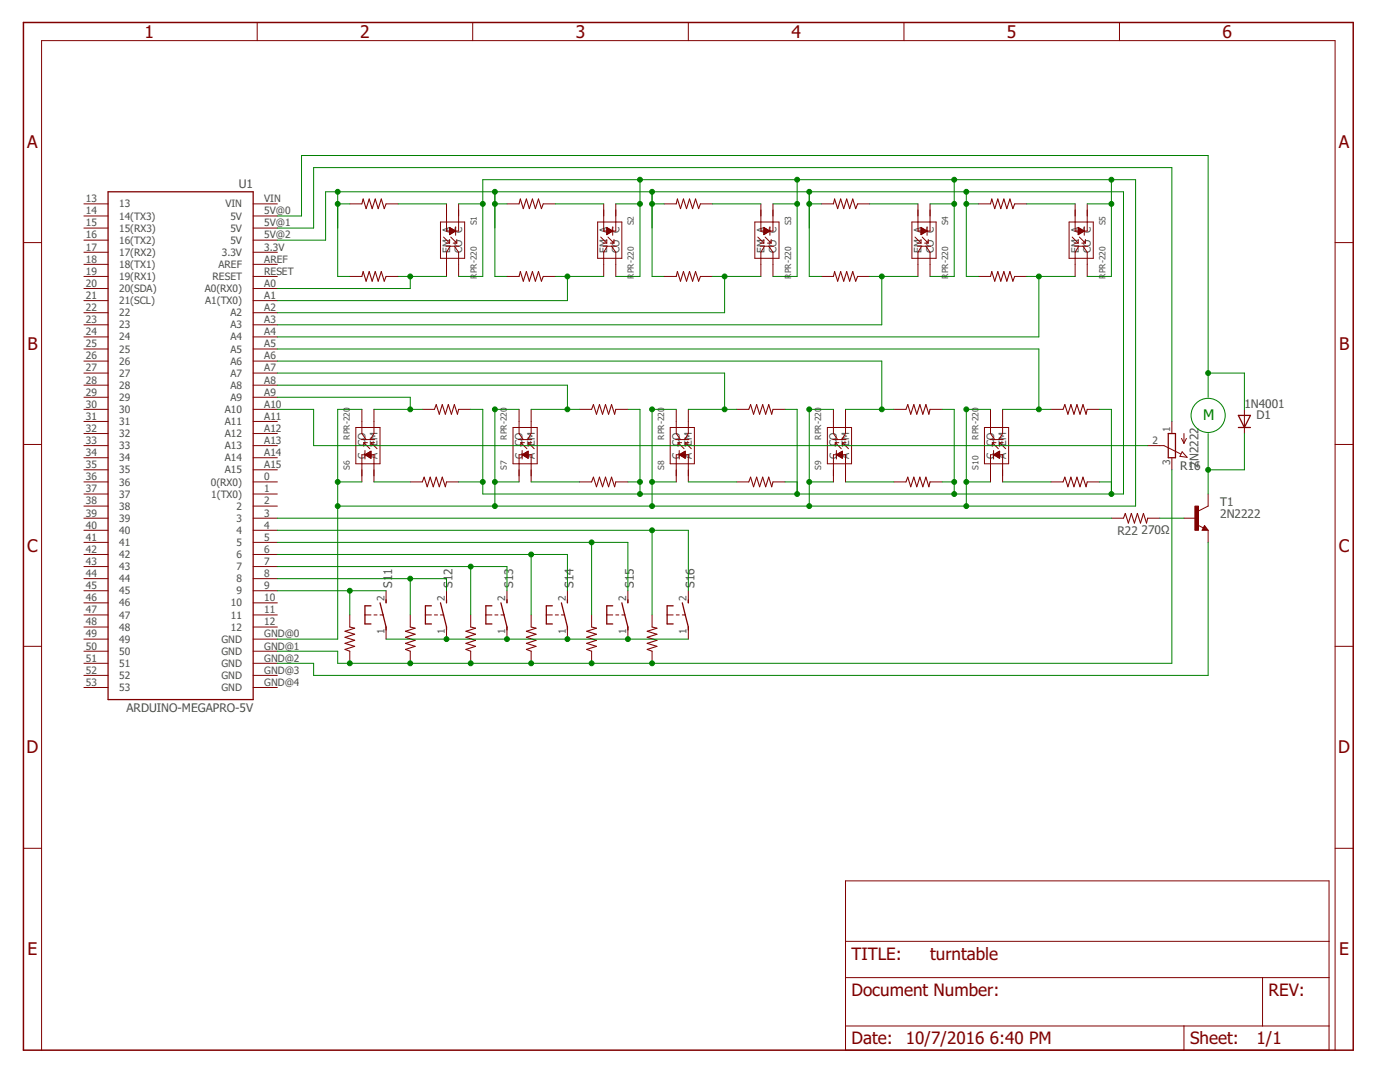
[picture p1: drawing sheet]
<svg xmlns="http://www.w3.org/2000/svg" width="279mm" height="216mm" viewBox="0 0 279 216" stroke-linecap="round" stroke-linejoin="round" font-family="sans-serif">
<path d="M4.7 4.5h265.4v205h-265.4z" fill="none" stroke="#800000" stroke-width=".3"/>
<g fill="none" stroke="#800000" stroke-width=".2">
<path d="M51.3 4.5v3.6M94.3 4.5v3.6M137.4 4.5v3.6M180.4 4.5v3.6M223.4 4.5v3.6M4.7 48.4h3.6M16.7 43.1h4.9M16.7 55.2h4.9M16.7 45.5h4.9M16.7 57.6h4.9M16.7 60h4.9M16.7 47.9h4.9"/>
<path d="M16.7 50.3h4.9M16.7 52.7h4.9M16.7 40.7h4.9M50.5 43.1h4.9M50.5 55.2h4.9M50.5 45.5h4.9M50.5 57.6h4.9M50.5 60h4.9M50.5 47.9h4.9M50.5 50.3h4.9M50.5 52.7h4.9M50.5 40.7h4.9"/>
<path d="M69.8 55.2h2.4M69.8 40.7h2.4M77 55.2h2.5M77 40.7h2.5M87.9 44.3h4.8v7.2h-4.8zM88.5 47.3l1.2 1.2M89 49.1h2.7M89 48.5h.7M89.1 40.7v5.4h2.4v-5.4M89.7 46.8h.1M89.7 46.7h.2M89.7 46.6h.4"/>
<path d="M89.7 46.5h.6M89.7 46.4h.8M89.7 46.3h1M89.7 46.1h1.1M89.7 46h1.1M89.7 45.9h.9M89.7 45.8h.7M89.7 45.7h.6M89.7 45.6h.4M89.7 45.5h.2M89.7 45.4l1.2 .7-1.2 .7zM89.7 47.8v.7"/>
<path d="M89.8 49.1l-.7 1.2v4.9M90 47.3l1.2 1.2M90.4 48.5h.8M90.7 49.1l.8 1.2v4.9M90.9 45.3v1.6M91.2 47.8v.7M101.2 55.2h2.4M101.2 40.7h2.4M108.4 55.2h2.4M108.4 40.7h2.4M119.3 44.3h4.8v7.2h-4.8zM119.9 47.3l1.2 1.2"/>
<path d="M120.4 49.1h2.6M120.4 48.5h.7M120.5 40.7v5.4h2.4v-5.4M121.1 46.8h.1M121.1 46.7h.2M121.1 46.6h.4M121.1 46.5h.5M121.1 46.4h.7M121.1 46.3h.9M121.1 46.1h1.1M121.1 46h1.1M121.1 45.9h.9"/>
<path d="M121.1 45.8h.7M121.1 45.7h.5M121.1 45.6h.3M121.1 45.5h.1M121.1 45.4l1.2 .7-1.2 .7zM121.1 47.8v.7M121.2 49.1l-.7 1.2v4.9M121.3 47.3l1.2 1.2M121.8 48.5h.7M122 49.1l.9 1.2v4.9M122.3 45.3v1.6M122.5 47.8v.7"/>
<path d="M132.5 55.2h2.5M132.5 40.7h2.5M139.8 55.2h2.4M139.8 40.7h2.4M150.6 44.3h4.9v7.2h-4.9zM151.2 47.3l1.2 1.2M151.7 49.1h2.7M151.7 48.5h.7M151.8 40.7v5.4h2.5v-5.4M152.4 46.8h.1M152.4 46.7h.2M152.4 46.6h.4"/>
<path d="M152.4 46.5h.6M152.4 46.4h.8M152.4 46.3h1M152.4 46.1h1.2M152.4 46h1.1M152.4 45.9h1M152.4 45.8h.8M152.4 45.7h.6M152.4 45.6h.4M152.4 45.5h.2M152.4 45.4l1.2 .7-1.2 .7zM152.4 47.8v.7"/>
<path d="M152.6 49.1l-.8 1.2v4.9M152.7 47.3l1.2 1.2M153.2 48.5h.7M153.4 49.1l.9 1.2v4.9M153.6 45.3v1.6M153.9 47.8v.7M163.9 55.2h2.4M163.9 40.7h2.4M171.2 55.2h2.4M171.2 40.7h2.4M182 44.3h4.8v7.2h-4.8zM182.6 47.3l1.2 1.2"/>
<path d="M183.1 49.1h2.6M183.1 48.5h.7M183.2 40.7v5.4h2.4v-5.4M183.8 46.8h.1M183.8 46.7h.2M183.8 46.6h.4M183.8 46.5h.6M183.8 46.4h.8M183.8 46.3h1M183.8 46.1h1.1M183.8 46h1.1M183.8 45.9h.9"/>
<path d="M183.8 45.8h.7M183.8 45.7h.5M183.8 45.6h.3M183.8 45.5h.2M183.8 45.4l1.2 .7-1.2 .7zM183.8 47.8v.7M183.9 49.1l-.7 1.2v4.9M184 47.3l1.3 1.2M184.5 48.5h.8M184.8 49.1l.8 1.2v4.9M185 45.3v1.6M185.3 47.8v.7"/>
<path d="M195.3 55.2h2.4M195.3 40.7h2.4M202.5 55.2h2.4M202.5 40.7h2.4M213.4 44.3h4.8v7.2h-4.8zM214 47.3l1.2 1.2M214.5 49.1h2.6M214.5 48.5h.7M214.6 40.7v5.4h2.4v-5.4M215.2 45.4l1.2 .7-1.2 .7zM215.2 47.8v.7M215.2 46.8h.1"/>
<path d="M215.2 46.7h.2M215.2 46.6h.4M215.2 46.5h.5M215.2 46.4h.7M215.2 46.3h.9M215.2 46.1h1.1M215.2 46h1.1M215.2 45.9h.9M215.2 45.8h.7M215.2 45.7h.5M215.2 45.6h.3M215.2 45.5h.1"/>
<path d="M215.3 49.1l-.7 1.2v4.9M215.4 47.3l1.2 1.2M215.9 48.5h.7M216.1 49.1l.9 1.2v4.9M216.4 45.3v1.6M216.6 47.8v.7M266.4 48.4h3.7M16.7 62.4h4.9M16.7 64.8h4.9M16.7 67.2h4.9M16.7 69.6h4.9M16.7 72.1h4.9"/>
<path d="M16.7 74.4h4.9M16.7 76.9h4.9M16.7 79.3h4.9M50.5 62.4h4.9M50.5 64.8h4.9M50.5 67.2h4.9M50.5 69.6h4.9M50.5 72.1h4.9M50.5 74.4h4.9M50.5 76.9h4.9M50.5 79.3h4.9M4.7 88.7h3.6"/>
<path d="M16.7 81.7h4.9M16.7 84.1h4.9M16.7 86.5h4.9M16.7 88.9h4.9M16.7 91.3h4.9M16.7 93.7h4.9M16.7 98.6h4.9M16.7 96.2h4.9M50.5 81.7h4.9M50.5 84.1h4.9M50.5 86.5h4.9M50.5 88.9h4.9"/>
<path d="M50.5 91.3h4.9M50.5 93.7h4.9M50.5 98.6h4.9M50.5 96.2h4.9M71 85.3h4.8v7.2h-4.8zM72.1 87.7h2.7M72.2 96.2v-5.5h2.4v5.5M72.2 81.7v4.8l.9 1.2M72.6 88.3l1.2 1.2M72.6 88.3v.7M72.6 88.3h.7M72.8 89.9v1.7"/>
<path d="M72.8 90.7l1.2-.7v1.5zM72.9 90.8h1.1M72.9 90.7h1.1M73.1 90.9h.9M73.1 90.6h.9M73.3 91h.7M73.3 90.4h.7M73.5 91.1h.5M73.5 90.3h.5M73.7 91.2h.3M73.7 90.2h.3M73.9 91.4h.1"/>
<path d="M73.9 90.1h.1M74 88.3v.7M74 88.3h.8M74 88.3l1.2 1.2M74.6 81.7v4.8l-.7 1.2M81.9 96.2h2.4M84.3 81.7h2.4M89.1 96.2h2.4M91.5 81.7h2.4M102.4 85.3h4.8v7.2h-4.8zM103.5 87.7h2.6M103.6 96.2v-5.5h2.4v5.5"/>
<path d="M103.6 81.7v4.8l.8 1.2M103.9 88.3h.8M103.9 88.3l1.3 1.2M103.9 88.3v.7M104.2 89.9v1.7M104.2 90.7l1.2-.7v1.5zM104.3 90.8h1.1M104.3 90.7h1.1M104.5 90.9h.9M104.5 90.6h.9M104.6 91h.8M104.7 90.4h.7"/>
<path d="M104.8 91.1h.6M104.9 90.3h.5M105 91.2h.4M105.1 90.2h.3M105.2 91.4h.2M105.2 90.1h.2M105.4 88.3h.7M105.4 88.3v.7M105.4 88.3l1.2 1.2M106 81.7v4.8l-.7 1.2M115.7 81.7h2.4M115.7 96.2h2.4"/>
<path d="M122.9 81.7h2.4M122.9 96.2h2.4M133.8 85.3h4.8v7.2h-4.8zM134.8 87.7h2.7M135 96.2v-5.5h2.4v5.5M135 81.7v4.8l.8 1.2M135.3 88.3h.7M135.3 88.3l1.2 1.2M135.3 88.3v.7M135.6 89.9v1.7M135.6 90.7l1.2-.7v1.5zM135.6 90.8h1.2"/>
<path d="M135.7 90.7h1.1M135.8 90.9h1M135.8 90.6h1M136 91h.8M136 90.4h.8M136.2 91.1h.6M136.2 90.3h.6M136.4 91.2h.4M136.4 90.2h.4M136.6 91.4h.2M136.6 90.1h.2M136.8 88.3h.7"/>
<path d="M136.8 88.3v.7M136.8 88.3l1.2 1.2M137.4 81.7v4.8l-.7 1.2M147 81.7h2.4M147 96.2h2.4M154.3 81.7h2.4M154.3 96.2h2.4M165.1 85.3h4.8v7.2h-4.8zM166.2 87.7h2.6M166.3 96.2v-5.5h2.4v5.5M166.3 81.7v4.8l.9 1.2M166.7 88.3h.7"/>
<path d="M166.7 88.3l1.2 1.2M166.7 88.3v.7M166.9 89.9v1.7M166.9 90.7l1.2-.7v1.5zM167 90.8h1.1M167 90.7h1.1M167.2 90.9h.9M167.2 90.6h.9M167.4 91h.7M167.4 90.4h.7M167.6 91.1h.5M167.6 90.3h.5"/>
<path d="M167.8 91.2h.3M167.8 90.2h.3M168 91.4h.1M168 90.1h.1M168.1 88.3h.7M168.1 88.3v.7M168.1 88.3l1.2 1.2M168.7 81.7v4.8l-.7 1.2M178.4 81.7h2.4M178.4 96.2h2.4M185.6 81.7h2.4M185.6 96.2h2.4"/>
<path d="M196.5 85.3h4.8v7.2h-4.8zM197.6 87.7h2.6M197.7 96.2v-5.5h2.4v5.5M197.7 81.7v4.8l.8 1.2M198 88.3h.8M198 88.3l1.2 1.2M198 88.3v.7M198.3 89.9v1.7M198.3 90.7l1.2-.7v1.5zM198.4 90.8h1.1M198.4 90.7h1.1M198.6 90.9h.9"/>
<path d="M198.6 90.6h.9M198.8 91h.7M198.8 90.4h.7M198.9 91.1h.6M199 90.3h.5M199.1 91.2h.4M199.1 90.2h.4M199.3 91.4h.2M199.3 90.1h.2M199.5 88.3h.7M199.5 88.3v.7M199.5 88.3l1.2 1.2"/>
<path d="M200.1 81.7v4.8l-.7 1.2M209.7 81.7h2.5M209.7 96.2h2.5M217 81.7h2.4M217 96.2h2.4M229 88.9h3.3l3.3 1.7M233.9 84.1v2.4M233.9 91.3v2.4M235.8 87.5l.5 1M235.9 90.1l1 1.1-1.4-.1zM236.3 86.5v2M236.8 87.5l-.5 1"/>
<path d="M241.1 98.6v2.4l-1.9 1M248.3 81.7v4.8M266.4 88.7h3.7M16.7 101h4.9M16.7 103.4h4.9M16.7 105.8h4.9M16.7 108.2h4.9M16.7 110.6h4.9M16.7 113.1h4.9M16.7 115.5h4.9M16.7 117.9h4.9M50.5 101h4.9"/>
<path d="M50.5 103.4h4.9M50.5 105.8h4.9M50.5 108.2h4.9M50.5 110.6h4.9M50.5 113.1h4.9M50.5 115.5h4.9M50.5 117.9h4.9M77 117.9v2.4M89.1 117.9v2.4M101.2 117.9v2.4M113.2 117.9v2.4M125.3 117.9v2.4"/>
<path d="M137.4 117.9v2.4M221.8 103.4h2.4M229 103.4h2.5M236.3 103.4h2.4M239 104.8l1.2 .5M240.4 104.9l.7 .9h-1.2zM241.1 105.8v2.4M4.7 129h3.6M16.7 120.3h4.9M16.7 137.2h4.9M16.7 122.7h4.9M16.7 125.1h4.9"/>
<path d="M16.7 127.5h4.9M16.7 129.9h4.9M16.7 132.4h4.9M16.7 134.8h4.9M50.5 120.3h4.9M50.5 137.2h4.9M50.5 122.7h4.9M50.5 125.1h4.9M50.5 127.5h4.9M50.5 129.9h4.9M50.5 132.4h4.9M50.5 134.8h4.9"/>
<path d="M69.8 122.7v2.4M69.8 129.9v2.5M72.8 122.7h1.2M74.6 122.7h.6M75.8 122.7h.7M77 125.1v2.4M81.9 122.7v2.4M81.9 129.9v2.5M84.9 122.7h1.2M86.7 122.7h.6M87.9 122.7h.6M89.1 125.1v2.4"/>
<path d="M93.9 122.7v2.4M93.9 129.9v2.5M97 122.7h1.2M98.8 122.7h.6M100 122.7h.6M101.2 125.1v2.4M106 122.7v2.4M106 129.9v2.5M109 122.7h1.2M110.8 122.7h.6M112 122.7h.6M113.2 125.1v2.4"/>
<path d="M118.1 122.7v2.4M118.1 129.9v2.5M121.1 122.7h1.2M122.9 122.7h.6M124.1 122.7h.6M125.3 125.1v2.4M130.1 122.7v2.4M130.1 129.9v2.5M133.1 122.7h1.2M135 122.7h.6M136.2 122.7h.6M137.4 125.1v2.4"/>
<path d="M266.4 129h3.7M4.7 169.3h3.6M168.7 175.8h96.5v33.7h-96.5zM266.4 169.3h3.7M168.7 195.1h96.5M168.7 187.8h96.5M252 195.1v9.6M8.3 209.5v-201.4h258.1v201.4M168.7 204.7h96.5M236.3 204.7v4.8"/>
</g>
<g fill="none" stroke="#800000" stroke-width=".25">
<path d="M21.6 38.3h28.9v101.3h-28.9zM233.2 86.5h1.4v4.8h-1.4zM247.1 82.9h2.5l-1.3 2.4zM247.1 85.3h2.5M77 119.7v.6M89.1 119.7v.6M101.2 119.7v.6M113.2 119.7v.6M125.3 119.7v.6M137.4 119.7v.6M240.4 105.3l.1 .3h-.4l.3-.5 .5 .6h-.8M74 120.9h-1.2v3.6h1.2"/>
<path d="M75.8 120.3l1.2 4.8v.6M86.1 120.9h-1.2v3.6h1.2M87.9 120.3l1.2 4.8v.6M98.2 120.9h-1.2v3.6h1.2M100 120.3l1.2 4.8v.6M110.2 120.9h-1.2v3.6h1.2M112 120.3l1.2 4.8v.6M122.3 120.9h-1.2v3.6h1.2M124.1 120.3l1.2 4.8v.6M134.3 120.9h-1.2v3.6h1.2M136.2 120.3l1.2 4.8v.6"/>
</g>
<g fill="none" stroke="#800000" stroke-width=".21">
<path d="M72.2 55.2l.3-1 .6 1.9 .6-1.9 .6 1.9 .6-1.9 .6 1.9 .6-1.9 .6 1.9 .3-.9M72.2 40.7l.3-1 .6 1.9 .6-1.9 .6 1.9 .6-1.9 .6 1.9 .6-1.9 .6 1.9 .3-.9M103.6 55.2l.2-1 .6 1.9 .7-1.9 .5 1.9 .7-1.9 .5 1.9 .7-1.9 .6 1.9 .3-.9M103.6 40.7l.2-1 .6 1.9 .7-1.9 .5 1.9 .7-1.9 .5 1.9 .7-1.9 .6 1.9 .3-.9M135 55.2l.2-1 .6 1.9 .6-1.9 .6 1.9 .6-1.9 .6 1.9 .6-1.9 .6 1.9 .4-.9M135 40.7l.2-1 .6 1.9 .6-1.9 .6 1.9 .6-1.9 .6 1.9 .6-1.9 .6 1.9 .4-.9M166.3 55.2l.3-1 .6 1.9 .6-1.9 .6 1.9 .6-1.9 .6 1.9 .6-1.9 .6 1.9 .4-.9M166.3 40.7l.3-1 .6 1.9 .6-1.9 .6 1.9 .6-1.9 .6 1.9 .6-1.9 .6 1.9 .4-.9M197.7 55.2l.2-1 .6 1.9 .6-1.9 .6 1.9 .6-1.9 .6 1.9 .6-1.9 .6 1.9 .4-.9M197.7 40.7l.2-1 .6 1.9 .6-1.9 .6 1.9 .6-1.9 .6 1.9 .6-1.9 .6 1.9 .4-.9M84.3 96.2l.3-1 .7 1.9 .6-1.9 .6 1.9 .6-1.9 .6 1.9 .6-1.9 .6 1.9 .2-.9M86.7 81.7l.4-1 .6 2 .6-2 .6 2 .6-2 .6 2 .6-2 .6 2 .2-1"/>
<path d="M118.1 81.7l.3-1 .6 2 .6-2 .6 2 .6-2 .7 2 .5-2 .7 2 .2-1M118.1 96.2l.3-1 .6 1.9 .6-1.9 .6 1.9 .6-1.9 .7 1.9 .5-1.9 .7 1.9 .2-.9M149.4 81.7l.4-1 .6 2 .6-2 .6 2 .6-2 .6 2 .6-2 .6 2 .3-1M149.4 96.2l.4-1 .6 1.9 .6-1.9 .6 1.9 .6-1.9 .6 1.9 .6-1.9 .6 1.9 .3-.9M180.8 81.7l.4-1 .6 2 .6-2 .6 2 .6-2 .6 2 .6-2 .6 2 .2-1M180.8 96.2l.4-1 .6 1.9 .6-1.9 .6 1.9 .6-1.9 .6 1.9 .6-1.9 .6 1.9 .2-.9M212.2 81.7l.3-1 .6 2 .6-2 .6 2 .6-2 .6 2 .6-2 .6 2 .3-1M212.2 96.2l.3-1 .6 1.9 .6-1.9 .6 1.9 .6-1.9 .6 1.9 .6-1.9 .6 1.9 .3-.9M224.2 103.4l.4-1 .6 2 .6-2 .6 2 .6-2 .6 2 .6-2 .6 2 .2-1M69.8 125.1l1 .2-1.9 .7 1.9 .6-1.9 .6 1.9 .6-1.9 .6 1.9 .6-1.9 .6 .9 .3M81.9 125.1l.9 .2-1.9 .7 1.9 .6-1.9 .6 1.9 .6-1.9 .6 1.9 .6-1.9 .6 1 .3M93.9 125.1l1 .2-1.9 .7 1.9 .6-1.9 .6 1.9 .6-1.9 .6 1.9 .6-1.9 .6 .9 .3"/>
<path d="M106 125.1l1 .2-1.9 .7 1.9 .6-1.9 .6 1.9 .6-1.9 .6 1.9 .6-1.9 .6 .9 .3M118.1 125.1l.9 .2-1.9 .7 1.9 .6-1.9 .6 1.9 .6-1.9 .6 1.9 .6-1.9 .6 1 .3M130.1 125.1l1 .2-1.9 .7 1.9 .6-1.9 .6 1.9 .6-1.9 .6 1.9 .6-1.9 .6 .9 .3"/>
</g>
<path d="M238.5 101h.7v4.8h-.7z" fill="#800000" stroke="#800000" stroke-width=".2"/>
<g fill="none" stroke="#008000" stroke-width=".2">
<path d="M67.4 38.3v16.9h2.4M98.8 38.3v16.9h2.4M127.7 35.9v19.3h-4.8M130.1 38.3v16.9h2.4M159.1 35.9v19.3h-4.8M161.5 38.3v16.9h2.4M190.4 35.9v19.3h-4.8M192.8 38.3v16.9h2.5M221.8 35.9v19.3h-4.8M55.4 47.9h9.6v-9.6h159.2v60.3h-127.8v-16.9h-2.5M55.4 43.1h4.8v-12.1h180.9v48.3M55.4 45.5h7.2v-12.1h171.3v50.7"/>
<path d="M67.4 40.7h2.4M79.5 55.2h9.6M79.5 40.7h9.6M81.9 55.2v2.4h-26.5M91.5 55.2h4.9v-19.3h130.2v65.1h-159.2M91.5 40.7h4.9M98.8 40.7h2.4M110.8 55.2h9.7M110.8 40.7h9.7M113.2 55.2v4.8h-57.8M122.9 40.7h4.8M130.1 40.7h2.4"/>
<path d="M142.2 55.2h9.6M142.2 40.7h9.6M144.6 55.2v7.2h-89.2M154.3 40.7h4.8M161.5 40.7h2.4M173.6 55.2h9.6M173.6 40.7h9.6M176 55.2v9.6h-120.6M185.6 40.7h4.8M192.8 40.7h2.5M204.9 55.2h9.7M204.9 40.7h9.7"/>
<path d="M207.3 55.2v12h-151.9M217 40.7h4.8M55.4 79.3h26.5v2.4M55.4 76.9h57.8v4.8M55.4 74.4h89.2v7.3M55.4 72.1h120.6v9.6M55.4 69.6h151.9v12.1M241.1 74.4h7.2v7.3M55.4 81.7h7.2v7.2h166.4M67.4 96.2h4.8M72.2 81.7h-4.8v45.8h-12M74.6 81.7h9.7"/>
<path d="M74.6 96.2h7.3M91.5 96.2h4.9M98.8 96.2h4.8M103.6 81.7h-4.8v19.3M106 81.7h9.7M106 96.2h9.7M125.3 81.7h2.4v16.9M125.3 96.2h2.4M130.1 96.2h4.9M135 81.7h-4.9v19.3M137.4 81.7h9.6M137.4 96.2h9.6"/>
<path d="M156.7 81.7h2.4v16.9M156.7 96.2h2.4M161.5 96.2h4.8M166.3 81.7h-4.8v19.3M168.7 81.7h9.7M168.7 96.2h9.7M188 81.7h2.4v16.9M188 96.2h2.4M192.8 96.2h4.9M197.7 81.7h-4.9v19.3M200.1 81.7h9.6M200.1 96.2h9.6"/>
<path d="M219.4 81.7h2.4v16.9M219.4 96.2h2.4M233.9 93.7v38.7h-166.5v-2.5h-12M241.1 86.5v12.1M248.3 86.5v7.2h-7.2M55.4 110.6h57.8v7.3M55.4 105.8h82v12.1M55.4 108.2h69.9v9.7M55.4 113.1h45.8v4.8M55.4 115.5h33.7v2.4M55.4 117.9h21.6M55.4 103.4h166.4"/>
<path d="M69.8 117.9v4.8M81.9 115.5v7.2M93.9 113.1v9.6M106 110.6v12.1M118.1 108.2v14.5M130.1 105.8v16.9M231.5 103.4h4.8M241.1 108.2v26.6h-178.5v-2.4h-7.2M77 127.5h60.4"/>
<circle cx="241.1" cy="82.9" r="3.4"/>
</g>
<g fill="#008000" stroke="#008000" stroke-width=".2">
<circle cx="81.9" cy="81.7" r=".49"/>
<circle cx="113.2" cy="81.7" r=".49"/>
<circle cx="144.6" cy="81.7" r=".49"/>
<circle cx="176" cy="81.7" r=".49"/>
<circle cx="207.3" cy="81.7" r=".49"/>
<circle cx="207.3" cy="55.2" r=".49"/>
<circle cx="176" cy="55.2" r=".49"/>
<circle cx="144.6" cy="55.2" r=".49"/>
<circle cx="113.2" cy="55.2" r=".49"/>
<circle cx="81.9" cy="55.2" r=".49"/>
<circle cx="241.1" cy="93.7" r=".49"/>
<circle cx="241.1" cy="74.4" r=".49"/>
<circle cx="125.3" cy="127.5" r=".49"/>
<circle cx="113.2" cy="127.5" r=".49"/>
<circle cx="101.2" cy="127.5" r=".49"/>
<circle cx="89.1" cy="127.5" r=".49"/>
<circle cx="130.1" cy="105.8" r=".49"/>
<circle cx="118.1" cy="108.2" r=".49"/>
<circle cx="106" cy="110.6" r=".49"/>
<circle cx="93.9" cy="113.1" r=".49"/>
<circle cx="81.9" cy="115.5" r=".49"/>
<circle cx="69.8" cy="117.9" r=".49"/>
<circle cx="69.8" cy="132.4" r=".49"/>
<circle cx="81.9" cy="132.4" r=".49"/>
<circle cx="93.9" cy="132.4" r=".49"/>
<circle cx="106" cy="132.4" r=".49"/>
<circle cx="118.1" cy="132.4" r=".49"/>
<circle cx="130.1" cy="132.4" r=".49"/>
<circle cx="159.1" cy="98.6" r=".49"/>
<circle cx="221.8" cy="98.6" r=".49"/>
<circle cx="192.8" cy="40.7" r=".49"/>
<circle cx="192.8" cy="38.3" r=".49"/>
<circle cx="161.5" cy="40.7" r=".49"/>
<circle cx="130.1" cy="40.7" r=".49"/>
<circle cx="98.8" cy="40.7" r=".49"/>
<circle cx="98.8" cy="38.3" r=".49"/>
<circle cx="130.1" cy="38.3" r=".49"/>
<circle cx="161.5" cy="38.3" r=".49"/>
<circle cx="67.4" cy="40.7" r=".49"/>
<circle cx="67.4" cy="38.3" r=".49"/>
<circle cx="190.4" cy="98.6" r=".49"/>
<circle cx="127.7" cy="98.6" r=".49"/>
<circle cx="96.4" cy="96.2" r=".49"/>
<circle cx="190.4" cy="96.2" r=".49"/>
<circle cx="127.7" cy="96.2" r=".49"/>
<circle cx="130.1" cy="81.7" r=".49"/>
<circle cx="98.8" cy="81.7" r=".49"/>
<circle cx="98.8" cy="96.2" r=".49"/>
<circle cx="67.4" cy="96.2" r=".49"/>
<circle cx="67.4" cy="101" r=".49"/>
<circle cx="98.8" cy="101" r=".49"/>
<circle cx="130.1" cy="96.2" r=".49"/>
<circle cx="130.1" cy="101" r=".49"/>
<circle cx="161.5" cy="96.2" r=".49"/>
<circle cx="161.5" cy="81.7" r=".49"/>
<circle cx="221.8" cy="40.7" r=".49"/>
<circle cx="192.8" cy="101" r=".49"/>
<circle cx="221.8" cy="35.9" r=".49"/>
<circle cx="161.5" cy="101" r=".49"/>
<circle cx="192.8" cy="96.2" r=".49"/>
<circle cx="192.8" cy="81.7" r=".49"/>
<circle cx="96.4" cy="40.7" r=".49"/>
<circle cx="127.7" cy="40.7" r=".49"/>
<circle cx="127.7" cy="35.9" r=".49"/>
<circle cx="159.1" cy="40.7" r=".49"/>
<circle cx="159.1" cy="35.9" r=".49"/>
<circle cx="190.4" cy="40.7" r=".49"/>
<circle cx="190.4" cy="35.9" r=".49"/>
</g>
<g font-size="3.5" fill="#800000">
<text x="28.9" y="7.5">1</text>
<text x="71.9" y="7.5">2</text>
<text x="114.9" y="7.5">3</text>
<text x="157.9" y="7.5">4</text>
<text x="201" y="7.5">5</text>
<text x="244" y="7.5">6</text>
<text x="5.5" y="29.5">A</text>
<text x="267.2" y="29.5">A</text>
<text x="5.5" y="69.8">B</text>
<text x="267.2" y="69.8">B</text>
<text x="5.5" y="110.1">C</text>
<text x="267.2" y="110.1">C</text>
<text x="5.3" y="150.3">D</text>
<text x="267.1" y="150.3">D</text>
<text x="5.5" y="190.6">E</text>
<text x="267.3" y="190.6">E</text>
</g>
<g font-size="3.4" fill="#800000">
<text x="169.9" y="191.5">TITLE:</text>
<text x="185.6" y="191.5">turntable</text>
<text x="169.9" y="198.7">Document Number:</text>
<text x="253.2" y="198.7">REV:</text>
<text x="169.9" y="208.3">Date:</text>
<text x="180.8" y="208.3">10/7/2016</text>
<text x="197.5" y="208.3">6:40 PM</text>
<text x="237.5" y="208.3">Sheet:</text>
<text x="250.8" y="208.3">1/1</text>
</g>
<text font-size="2.9" fill="#008000" x="240.1" y="83.9">M</text>
<g font-size="2.4" fill="#505050">
<text x="47.7" y="37.5">U1</text>
<text x="248.3" y="81.5">1N4001</text>
<text x="250.8" y="83.6">D1</text>
<text x="235.6" y="93.9">R16</text>
<text x="239.2" y="93.4" transform="rotate(-90 239.2 93.4)">2N2222</text>
<text x="243.5" y="101">T1</text>
<text x="223" y="106.8">R22</text>
<text x="227.8" y="106.5">270Ω</text>
<text x="243.5" y="103.4">2N2222</text>
<text x="78.3" y="117.3" transform="rotate(-90 78.3 117.3)">S11</text>
<text x="90.3" y="117.3" transform="rotate(-90 90.3 117.3)">S12</text>
<text x="102.4" y="117.3" transform="rotate(-90 102.4 117.3)">S13</text>
<text x="114.4" y="117.3" transform="rotate(-90 114.4 117.3)">S14</text>
<text x="126.5" y="117.3" transform="rotate(-90 126.5 117.3)">S15</text>
<text x="138.6" y="117.3" transform="rotate(-90 138.6 117.3)">S16</text>
<text x="25.2" y="142">ARDUINO-MEGAPRO-5V</text>
</g>
<g font-size="2" fill="#505050">
<text x="17.1" y="40.3">13</text>
<text x="23.8" y="41.4">13</text>
<text x="45" y="41.4">VIN</text>
<text x="52.7" y="40.3">VIN</text>
<text x="17.1" y="47.6">16</text>
<text x="17.1" y="45.2">15</text>
<text x="17.1" y="42.8">14</text>
<text x="23.8" y="46.2">15(RX3)</text>
<text x="23.8" y="43.8">14(TX3)</text>
<text x="46" y="43.8">5V</text>
<text x="46" y="46.2">5V</text>
<text x="52.7" y="42.8">5V@0</text>
<text x="52.7" y="45.2">5V@1</text>
<text x="52.7" y="47.6">5V@2</text>
<text x="17.1" y="50">17</text>
<text x="17.1" y="52.4">18</text>
<text x="23.8" y="48.6">16(TX2)</text>
<text x="23.8" y="51">17(RX2)</text>
<text x="23.8" y="53.5">18(TX1)</text>
<text x="43.6" y="53.5">AREF</text>
<text x="44.3" y="51.1">3.3V</text>
<text x="46" y="48.6">5V</text>
<text x="52.7" y="50">3.3V</text>
<text x="52.7" y="52.4">AREF</text>
<text x="89.8" y="50.5" transform="rotate(-90 89.8 50.5)">EM A</text>
<text x="92.3" y="50.5" transform="rotate(-90 92.3 50.5)">CO C</text>
<text x="121.2" y="50.5" transform="rotate(-90 121.2 50.5)">EM A</text>
<text x="123.6" y="50.5" transform="rotate(-90 123.6 50.5)">CO C</text>
<text x="152.6" y="50.5" transform="rotate(-90 152.6 50.5)">EM A</text>
<text x="155" y="50.5" transform="rotate(-90 155 50.5)">CO C</text>
<text x="183.9" y="50.5" transform="rotate(-90 183.9 50.5)">EM A</text>
<text x="186.3" y="50.5" transform="rotate(-90 186.3 50.5)">CO C</text>
<text x="215.3" y="50.5" transform="rotate(-90 215.3 50.5)">EM A</text>
<text x="217.7" y="50.5" transform="rotate(-90 217.7 50.5)">CO C</text>
<text x="17.1" y="59.6">21</text>
<text x="17.1" y="57.2">20</text>
<text x="17.1" y="54.8">19</text>
<text x="23.8" y="58.3">20(SDA)</text>
<text x="23.8" y="55.9">19(RX1)</text>
<text x="40.8" y="58.3">A0(RX0)</text>
<text x="42.4" y="55.9">RESET</text>
<text x="52.7" y="54.8">RESET</text>
<text x="52.7" y="57.2">A0</text>
<text x="52.7" y="59.6">A1</text>
<text x="17.1" y="62.1">22</text>
<text x="17.1" y="64.5">23</text>
<text x="23.8" y="63.1">22</text>
<text x="23.8" y="65.5">23</text>
<text x="23.8" y="60.7">21(SCL)</text>
<text x="40.9" y="60.7">A1(TX0)</text>
<text x="46" y="63.1">A2</text>
<text x="46" y="65.5">A3</text>
<text x="52.7" y="62.1">A2</text>
<text x="52.7" y="64.5">A3</text>
<text x="17.1" y="66.9">24</text>
<text x="17.1" y="69.3">25</text>
<text x="17.1" y="71.7">26</text>
<text x="23.8" y="67.9">24</text>
<text x="23.8" y="70.3">25</text>
<text x="46" y="67.9">A4</text>
<text x="46" y="70.4">A5</text>
<text x="52.7" y="66.9">A4</text>
<text x="52.7" y="69.3">A5</text>
<text x="52.7" y="71.7">A6</text>
<text x="17.1" y="74.1">27</text>
<text x="17.1" y="76.5">28</text>
<text x="23.8" y="72.8">26</text>
<text x="23.8" y="75.2">27</text>
<text x="23.8" y="77.6">28</text>
<text x="46" y="72.8">A6</text>
<text x="46" y="75.2">A7</text>
<text x="46" y="77.6">A8</text>
<text x="52.7" y="74.1">A7</text>
<text x="52.7" y="76.5">A8</text>
<text x="17.1" y="78.9">29</text>
<text x="17.1" y="81.4">30</text>
<text x="17.1" y="83.8">31</text>
<text x="23.8" y="80">29</text>
<text x="23.8" y="82.4">30</text>
<text x="44.9" y="82.4">A10</text>
<text x="46" y="80">A9</text>
<text x="52.7" y="78.9">A9</text>
<text x="52.7" y="81.4">A10</text>
<text x="52.7" y="83.8">A11</text>
<text x="17.1" y="86.2">32</text>
<text x="17.1" y="88.6">33</text>
<text x="23.8" y="84.8">31</text>
<text x="23.8" y="87.2">32</text>
<text x="23.8" y="89.6">33</text>
<text x="44.9" y="84.8">A11</text>
<text x="44.9" y="87.2">A12</text>
<text x="44.9" y="89.7">A13</text>
<text x="52.7" y="86.2">A12</text>
<text x="52.7" y="88.6">A13</text>
<text x="230" y="88.6">2</text>
<text x="233.5" y="86.2" transform="rotate(-90 233.5 86.2)">1</text>
<text x="17.1" y="91">34</text>
<text x="17.1" y="93.4">35</text>
<text x="17.1" y="95.8">36</text>
<text x="23.8" y="92.1">34</text>
<text x="23.8" y="94.5">35</text>
<text x="44.9" y="92.1">A14</text>
<text x="44.9" y="94.5">A15</text>
<text x="52.7" y="91">A14</text>
<text x="52.7" y="93.4">A15</text>
<text x="52.7" y="95.8">0</text>
<text x="73" y="91.5" transform="rotate(-90 73 91.5)">C CO</text>
<text x="75.4" y="91.5" transform="rotate(-90 75.4 91.5)">A EM</text>
<text x="104.3" y="91.5" transform="rotate(-90 104.3 91.5)">C CO</text>
<text x="106.7" y="91.5" transform="rotate(-90 106.7 91.5)">A EM</text>
<text x="135.7" y="91.5" transform="rotate(-90 135.7 91.5)">C CO</text>
<text x="138.1" y="91.5" transform="rotate(-90 138.1 91.5)">A EM</text>
<text x="167" y="91.5" transform="rotate(-90 167 91.5)">C CO</text>
<text x="169.5" y="91.5" transform="rotate(-90 169.5 91.5)">A EM</text>
<text x="198.4" y="91.5" transform="rotate(-90 198.4 91.5)">C CO</text>
<text x="200.8" y="91.5" transform="rotate(-90 200.8 91.5)">A EM</text>
<text x="233.5" y="92.8" transform="rotate(-90 233.5 92.8)">3</text>
<text x="17.1" y="98.2">37</text>
<text x="17.1" y="100.7">38</text>
<text x="23.8" y="96.9">36</text>
<text x="23.8" y="99.3">37</text>
<text x="23.8" y="101.7">38</text>
<text x="42.1" y="96.9">0(RX0)</text>
<text x="42.2" y="99.3">1(TX0)</text>
<text x="47.2" y="101.7">2</text>
<text x="52.7" y="98.2">1</text>
<text x="52.7" y="100.7">2</text>
<text x="17.1" y="105.5">40</text>
<text x="17.1" y="103.1">39</text>
<text x="17.1" y="107.9">41</text>
<text x="23.8" y="106.5">40</text>
<text x="23.8" y="104.1">39</text>
<text x="47.2" y="104.1">3</text>
<text x="47.2" y="106.5">4</text>
<text x="52.7" y="103.1">3</text>
<text x="52.7" y="105.5">4</text>
<text x="52.7" y="107.9">5</text>
<text x="17.1" y="110.3">42</text>
<text x="17.1" y="112.7">43</text>
<text x="23.8" y="108.9">41</text>
<text x="23.8" y="111.4">42</text>
<text x="23.8" y="113.8">43</text>
<text x="47.2" y="109">5</text>
<text x="47.2" y="111.4">6</text>
<text x="47.2" y="113.8">7</text>
<text x="52.7" y="110.3">6</text>
<text x="52.7" y="112.7">7</text>
<text x="17.1" y="115.1">44</text>
<text x="17.1" y="117.5">45</text>
<text x="17.1" y="120">46</text>
<text x="23.8" y="116.2">44</text>
<text x="23.8" y="118.6">45</text>
<text x="47.2" y="116.2">8</text>
<text x="47.2" y="118.6">9</text>
<text x="52.7" y="115.1">8</text>
<text x="52.7" y="117.5">9</text>
<text x="52.7" y="120">10</text>
<text x="76.7" y="120" transform="rotate(-90 76.7 120)">2</text>
<text x="88.8" y="120" transform="rotate(-90 88.8 120)">2</text>
<text x="100.8" y="120" transform="rotate(-90 100.8 120)">2</text>
<text x="112.9" y="120" transform="rotate(-90 112.9 120)">2</text>
<text x="125" y="120" transform="rotate(-90 125 120)">2</text>
<text x="137" y="120" transform="rotate(-90 137 120)">2</text>
<text x="17.1" y="122.4">47</text>
<text x="17.1" y="124.8">48</text>
<text x="23.8" y="121">46</text>
<text x="23.8" y="123.4">47</text>
<text x="23.8" y="125.8">48</text>
<text x="46.1" y="121">10</text>
<text x="46.1" y="123.4">11</text>
<text x="46.1" y="125.8">12</text>
<text x="52.7" y="122.4">11</text>
<text x="52.7" y="124.8">12</text>
<text x="17.1" y="129.6">50</text>
<text x="17.1" y="127.2">49</text>
<text x="23.8" y="130.7">50</text>
<text x="23.8" y="128.2">49</text>
<text x="44.2" y="128.3">GND</text>
<text x="44.2" y="130.7">GND</text>
<text x="52.7" y="127.2">GND@0</text>
<text x="52.7" y="129.6">GND@1</text>
<text x="76.7" y="126.6" transform="rotate(-90 76.7 126.6)">1</text>
<text x="88.8" y="126.6" transform="rotate(-90 88.8 126.6)">1</text>
<text x="100.8" y="126.6" transform="rotate(-90 100.8 126.6)">1</text>
<text x="112.9" y="126.6" transform="rotate(-90 112.9 126.6)">1</text>
<text x="125" y="126.6" transform="rotate(-90 125 126.6)">1</text>
<text x="137" y="126.6" transform="rotate(-90 137 126.6)">1</text>
<text x="17.1" y="136.8">53</text>
<text x="17.1" y="134.4">52</text>
<text x="17.1" y="132">51</text>
<text x="23.8" y="137.9">53</text>
<text x="23.8" y="135.5">52</text>
<text x="23.8" y="133.1">51</text>
<text x="44.2" y="137.9">GND</text>
<text x="44.2" y="133.1">GND</text>
<text x="44.2" y="135.5">GND</text>
<text x="52.7" y="136.8">GND@4</text>
<text x="52.7" y="132">GND@2</text>
<text x="52.7" y="134.4">GND@3</text>
</g>
<g font-size="1.7" fill="#505050">
<text x="95.1" y="45" transform="rotate(-90 95.1 45)">S1</text>
<text x="126.5" y="45" transform="rotate(-90 126.5 45)">S2</text>
<text x="157.9" y="45" transform="rotate(-90 157.9 45)">S3</text>
<text x="189.2" y="45" transform="rotate(-90 189.2 45)">S4</text>
<text x="220.6" y="45" transform="rotate(-90 220.6 45)">S5</text>
<text x="95.1" y="55.6" transform="rotate(-90 95.1 55.6)">RPR-220</text>
<text x="126.5" y="55.6" transform="rotate(-90 126.5 55.6)">RPR-220</text>
<text x="157.9" y="55.6" transform="rotate(-90 157.9 55.6)">RPR-220</text>
<text x="189.2" y="55.6" transform="rotate(-90 189.2 55.6)">RPR-220</text>
<text x="220.6" y="55.6" transform="rotate(-90 220.6 55.6)">RPR-220</text>
<text x="69.8" y="87.7" transform="rotate(-90 69.8 87.7)">RPR-220</text>
<text x="101.2" y="87.7" transform="rotate(-90 101.2 87.7)">RPR-220</text>
<text x="132.5" y="87.7" transform="rotate(-90 132.5 87.7)">RPR-220</text>
<text x="163.9" y="87.7" transform="rotate(-90 163.9 87.7)">RPR-220</text>
<text x="195.3" y="87.7" transform="rotate(-90 195.3 87.7)">RPR-220</text>
<text x="69.8" y="93.8" transform="rotate(-90 69.8 93.8)">S6</text>
<text x="101.2" y="93.8" transform="rotate(-90 101.2 93.8)">S7</text>
<text x="132.5" y="93.8" transform="rotate(-90 132.5 93.8)">S8</text>
<text x="163.9" y="93.8" transform="rotate(-90 163.9 93.8)">S9</text>
<text x="195.3" y="93.8" transform="rotate(-90 195.3 93.8)">S10</text>
</g>
</svg>
